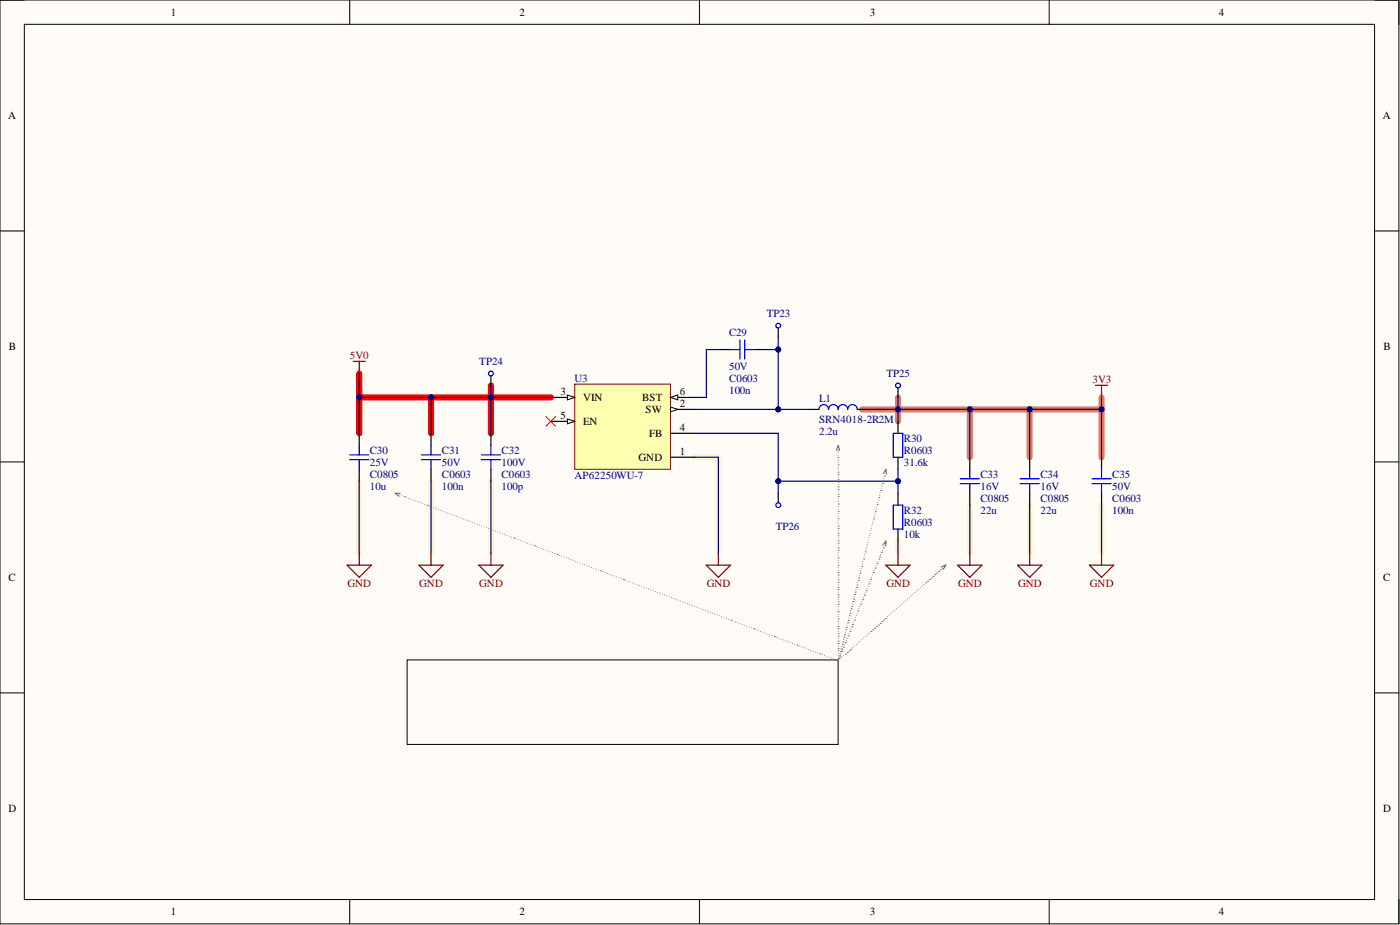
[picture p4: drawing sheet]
<svg xmlns="http://www.w3.org/2000/svg" width="292mm" height="193mm" viewBox="0 0 292 193" stroke-linecap="round" stroke-linejoin="round" font-family="sans-serif">
<path d="M0 0h291.9v192.7h-291.9z" fill-rule="evenodd" fill="#fffcf8"/>
<path d="M0 0h291.9v192.7h-291.9z" fill="none" stroke="#000" stroke-width=".21"/>
<path d="M5.1 5.1h281.7v182.6h-281.7z" fill-rule="evenodd" fill="#fffcf8"/>
<g fill="none" stroke="#000" stroke-width=".21">
<path d="M0 0h5.1M5.1 5.1h281.7v182.6h-281.7zM73 0v5.1M145.9 0v5.1M218.9 0v5.1M286.8 0h5.1v5.1M0 48.2h5.1M286.8 48.2h5.1M0 96.4h5.1M286.8 96.4h5.1M0 144.6h5.1M286.8 144.6h5.1"/>
<path d="M73 187.7v5M145.9 187.7v5M218.9 187.7v5M291.9 187.7v5"/>
</g>
<path d="M144.9 95.4h5v20M74.9 100.4v15M89.9 100.4v15M102.4 100.4v15M187.4 112.9v2.5M202.3 105.4v10M214.8 105.4v10M229.8 105.4v10" fill="none" stroke="#fff2cc" stroke-width="1.3"/>
<path d="M74.9 77.9v5h40M74.9 82.9v7.5M89.9 82.9v7.5M102.4 80.4v10" fill="none" stroke="#f00" stroke-width="1.3"/>
<path d="M179.9 85.4h7.5v2.5M187.4 82.9v2.5h14.9v10M202.3 85.4h12.5v10M214.8 85.4h15v10M229.8 82.9v2.5" fill="none" stroke="#dd7e6b" stroke-width="1.3"/>
<path d="M73.7 75.4h2.5M74.9 75.4v2.5" fill="none" stroke="#800000" stroke-width=".25"/>
<path d="M119.9 80.1h20v17.8h-20z" fill-rule="evenodd" fill="#ffffb0"/>
<path d="M119.9 80.1h20v17.8h-20z" fill="none" stroke="#800000" stroke-width=".21"/>
<path d="M114.9 82.9h5" fill="none" stroke="#000" stroke-width=".25"/>
<path d="M118.4 82.4l1.5 .5-1.5 .5z" fill="#f8fcff"/>
<path d="M118.4 82.4l1.5 .5-1.5 .5z" fill="none" stroke="#000" stroke-width=".21"/>
<path d="M114.9 87.9h5" fill="none" stroke="#000" stroke-width=".25"/>
<path d="M118.4 87.4l1.5 .5-1.5 .5z" fill="#f8fcff"/>
<path d="M118.4 87.4l1.5 .5-1.5 .5z" fill="none" stroke="#000" stroke-width=".21"/>
<path d="M139.9 82.9h5" fill="none" stroke="#000" stroke-width=".25"/>
<path d="M139.9 82.9l1.5-.5v1z" fill="#f8fcff"/>
<path d="M139.9 82.9l1.5-.5v1z" fill="none" stroke="#000" stroke-width=".21"/>
<path d="M139.9 85.4h5" fill="none" stroke="#000" stroke-width=".25"/>
<path d="M139.9 84.9l1.5 .5-1.5 .5z" fill="#f8fcff"/>
<path d="M139.9 84.9l1.5 .5-1.5 .5z" fill="none" stroke="#000" stroke-width=".21"/>
<g fill="none" stroke="#000" stroke-width=".25">
<path d="M149.9 72.9h2.5M157.4 72.9h2.5M74.9 90.4v2.5M74.9 97.9v2.5M89.9 90.4v2.5M89.9 97.9v2.5M102.4 90.4v2.5M102.4 97.9v2.5M139.9 90.4h5M139.9 95.4h5M169.9 85.4h1M178.9 85.4h1"/>
<path d="M187.4 80.4v2.5M187.4 87.9v2.5M187.4 95.4v2.5M202.3 95.4v2.5M214.8 95.4v2.5M229.8 95.4v2.5M187.4 102.9v2.5M187.4 110.4v2.5M202.3 102.9v2.5M214.8 102.9v2.5M229.8 102.9v2.5"/>
</g>
<g fill="none" stroke="#800000" stroke-width=".25">
<path d="M72.4 117.9h5.1l-2.6 2.5zM74.9 115.4v2.5M87.4 117.9h5.1l-2.6 2.5zM89.9 115.4v2.5M99.9 117.9h5.1l-2.6 2.5zM102.4 115.4v2.5M147.3 117.9h5.1l-2.5 2.5zM149.9 115.4v2.5M184.8 117.9h5.1l-2.5 2.5zM187.4 115.4v2.5M199.8 117.9h5.1l-2.6 2.5zM202.3 115.4v2.5"/>
<path d="M212.3 117.9h5.1l-2.6 2.5zM214.8 115.4v2.5M227.3 117.9h5.1l-2.6 2.5zM229.8 115.4v2.5"/>
</g>
<g fill="none" stroke="#00f" stroke-width=".25">
<path d="M152.4 72.9h2M154.4 70.9v4M155.4 72.9h2M155.4 70.9v4M72.9 95.9h4M72.9 94.9h4M74.9 92.9v2M74.9 95.9v2M87.9 95.9h4M87.9 94.9h4M89.9 92.9v2M89.9 95.9v2"/>
<path d="M100.4 95.9h4M100.4 94.9h4M102.4 92.9v2M102.4 95.9v2M170.9 85.4a1 1 0 0 1 1-1 1 1 0 0 1 1 1 1 1 0 0 1 1-1 1 1 0 0 1 1 1 1 1 0 0 1 1-1 1 1 0 0 1 1 1 1 1 0 0 1 1-1 1 1 0 0 1 1 1M186.4 90.4h2v5h-2zM200.3 99.9h4M202.3 97.9v2M212.8 99.9h4M214.8 97.9v2M227.8 99.9h4M229.8 97.9v2"/>
<path d="M186.4 105.4h2v5h-2zM200.3 100.9h4M202.3 100.9v2M212.8 100.9h4M214.8 100.9v2M227.8 100.9h4M229.8 100.9v2"/>
</g>
<path d="M113.9 86.9l2 2M115.9 86.9l-2 2" fill="none" stroke="#f00" stroke-width=".21"/>
<circle cx="187.4" cy="80.4" r=".5" fill="#fff"/>
<circle cx="187.4" cy="80.4" r=".5" fill="none" stroke="#00f" stroke-width=".25"/>
<path d="M162.4 102.9v2.5" fill="none" stroke="#000" stroke-width=".25"/>
<circle cx="162.4" cy="105.4" r=".5" fill="#fff"/>
<circle cx="162.4" cy="105.4" r=".5" fill="none" stroke="#00f" stroke-width=".25"/>
<path d="M102.4 77.9v2.5" fill="none" stroke="#000" stroke-width=".25"/>
<circle cx="102.4" cy="77.9" r=".5" fill="#fff"/>
<circle cx="102.4" cy="77.9" r=".5" fill="none" stroke="#00f" stroke-width=".25"/>
<path d="M162.4 67.9v2.5" fill="none" stroke="#000" stroke-width=".25"/>
<circle cx="162.4" cy="67.9" r=".5" fill="#fff"/>
<circle cx="162.4" cy="67.9" r=".5" fill="none" stroke="#00f" stroke-width=".25"/>
<path d="M89.9 82.9v7.5M144.9 95.4h5v20M89.9 100.4v15" fill="none" stroke="#000080" stroke-width=".25"/>
<circle cx="89.9" cy="82.9" r=".51" fill="#000080"/>
<circle cx="89.9" cy="82.9" r=".51" fill="none" stroke="#000080" stroke-width=".21"/>
<path d="M102.4 82.9v7.5M102.4 100.4v15" fill="none" stroke="#000080" stroke-width=".25"/>
<circle cx="102.4" cy="82.9" r=".51" fill="#000080"/>
<circle cx="102.4" cy="82.9" r=".51" fill="none" stroke="#000080" stroke-width=".21"/>
<path d="M179.9 85.4h7.5v2.5M187.4 112.9v2.5" fill="none" stroke="#000080" stroke-width=".25"/>
<circle cx="187.4" cy="85.4" r=".51" fill="#000080"/>
<circle cx="187.4" cy="85.4" r=".51" fill="none" stroke="#000080" stroke-width=".21"/>
<path d="M144.9 90.4h17.5v10h25" fill="none" stroke="#000080" stroke-width=".25"/>
<circle cx="187.4" cy="100.4" r=".51" fill="#000080"/>
<circle cx="187.4" cy="100.4" r=".51" fill="none" stroke="#000080" stroke-width=".21"/>
<circle cx="162.4" cy="100.4" r=".51" fill="#000080"/>
<circle cx="162.4" cy="100.4" r=".51" fill="none" stroke="#000080" stroke-width=".21"/>
<path d="M159.9 72.9h2.5v12.5" fill="none" stroke="#000080" stroke-width=".25"/>
<circle cx="162.4" cy="72.9" r=".51" fill="#000080"/>
<circle cx="162.4" cy="72.9" r=".51" fill="none" stroke="#000080" stroke-width=".21"/>
<circle cx="162.4" cy="85.4" r=".51" fill="#000080"/>
<circle cx="162.4" cy="85.4" r=".51" fill="none" stroke="#000080" stroke-width=".21"/>
<path d="M149.9 72.9h-2.5v10h-2.5M187.4 85.4h14.9v10" fill="none" stroke="#000080" stroke-width=".25"/>
<circle cx="187.4" cy="85.4" r=".51" fill="#000080"/>
<circle cx="187.4" cy="85.4" r=".51" fill="none" stroke="#000080" stroke-width=".21"/>
<circle cx="202.3" cy="85.4" r=".51" fill="#000080"/>
<circle cx="202.3" cy="85.4" r=".51" fill="none" stroke="#000080" stroke-width=".21"/>
<path d="M202.3 85.4h12.5v10" fill="none" stroke="#000080" stroke-width=".25"/>
<circle cx="202.3" cy="85.4" r=".51" fill="#000080"/>
<circle cx="202.3" cy="85.4" r=".51" fill="none" stroke="#000080" stroke-width=".21"/>
<circle cx="214.8" cy="85.4" r=".51" fill="#000080"/>
<circle cx="214.8" cy="85.4" r=".51" fill="none" stroke="#000080" stroke-width=".21"/>
<path d="M214.8 85.4h15v10" fill="none" stroke="#000080" stroke-width=".25"/>
<circle cx="214.8" cy="85.4" r=".51" fill="#000080"/>
<circle cx="214.8" cy="85.4" r=".51" fill="none" stroke="#000080" stroke-width=".21"/>
<circle cx="229.8" cy="85.4" r=".51" fill="#000080"/>
<circle cx="229.8" cy="85.4" r=".51" fill="none" stroke="#000080" stroke-width=".21"/>
<path d="M74.9 82.9v7.5M74.9 100.4v15M202.3 105.4v10M214.8 105.4v10M229.8 105.4v10" fill="none" stroke="#000080" stroke-width=".25"/>
<circle cx="74.9" cy="82.9" r=".51" fill="#000080"/>
<circle cx="74.9" cy="82.9" r=".51" fill="none" stroke="#000080" stroke-width=".21"/>
<path d="M187.4 82.9v2.5" fill="none" stroke="#000080" stroke-width=".25"/>
<circle cx="187.4" cy="85.4" r=".51" fill="#000080"/>
<circle cx="187.4" cy="85.4" r=".51" fill="none" stroke="#000080" stroke-width=".21"/>
<path d="M162.4 100.4v2.5" fill="none" stroke="#000080" stroke-width=".25"/>
<circle cx="162.4" cy="100.4" r=".51" fill="#000080"/>
<circle cx="162.4" cy="100.4" r=".51" fill="none" stroke="#000080" stroke-width=".21"/>
<path d="M102.4 80.4v2.5" fill="none" stroke="#000080" stroke-width=".25"/>
<circle cx="102.4" cy="82.9" r=".51" fill="#000080"/>
<circle cx="102.4" cy="82.9" r=".51" fill="none" stroke="#000080" stroke-width=".21"/>
<path d="M162.4 70.4v2.5" fill="none" stroke="#000080" stroke-width=".25"/>
<circle cx="162.4" cy="72.9" r=".51" fill="#000080"/>
<circle cx="162.4" cy="72.9" r=".51" fill="none" stroke="#000080" stroke-width=".21"/>
<path d="M229.8 82.9v2.5" fill="none" stroke="#000080" stroke-width=".25"/>
<circle cx="229.8" cy="85.4" r=".51" fill="#000080"/>
<circle cx="229.8" cy="85.4" r=".51" fill="none" stroke="#000080" stroke-width=".21"/>
<path d="M228.6 80.4h2.5M229.8 80.4v2.5" fill="none" stroke="#800000" stroke-width=".25"/>
<path d="M74.9 77.9v5h40" fill="none" stroke="#000080" stroke-width=".25"/>
<circle cx="74.9" cy="82.9" r=".51" fill="#000080"/>
<circle cx="74.9" cy="82.9" r=".51" fill="none" stroke="#000080" stroke-width=".21"/>
<circle cx="89.9" cy="82.9" r=".51" fill="#000080"/>
<circle cx="89.9" cy="82.9" r=".51" fill="none" stroke="#000080" stroke-width=".21"/>
<circle cx="102.4" cy="82.9" r=".51" fill="#000080"/>
<circle cx="102.4" cy="82.9" r=".51" fill="none" stroke="#000080" stroke-width=".21"/>
<path d="M144.9 85.4h25" fill="none" stroke="#000080" stroke-width=".25"/>
<circle cx="162.4" cy="85.4" r=".51" fill="#000080"/>
<circle cx="162.4" cy="85.4" r=".51" fill="none" stroke="#000080" stroke-width=".21"/>
<path d="M187.4 97.9v5" fill="none" stroke="#000080" stroke-width=".25"/>
<circle cx="187.4" cy="100.4" r=".51" fill="#000080"/>
<circle cx="187.4" cy="100.4" r=".51" fill="none" stroke="#000080" stroke-width=".21"/>
<path d="M84.9 137.7h90v17.6h-90z" fill="none" stroke="#000" stroke-width=".21"/>
<g fill="none" stroke="#666" stroke-width=".21">
<path d="M174.5 93.9l.4-1 .3 1M174.9 99h.1M174.9 98.5h.1M174.9 97h.1M174.9 95.4h.1M174.9 93.9h.1M174.9 93.4h.1M174.9 94.4h.1M174.9 94.9h.1M174.9 96h.1M174.9 96.5h.1M174.9 97.5h.1"/>
<path d="M174.9 98h.1M174.9 99.5h.1M184.3 98.8l.6-.9v1.1M184.4 99.9h.1M184.5 99.4h.1M184.6 98.9h.1M184.7 98.4h.1M82.9 103.1h.1M83.4 103.2h.1M83.5 102.9h-1.1l.9 .7M83.9 103.4h.1M84.3 103.6h.1"/>
<path d="M84.8 103.8h.1M85.3 104h.1M85.8 104.1h.1M86.2 104.3h.1M86.7 104.5h.1M87.2 104.7h.1M87.7 104.9h.1M88.1 105h.1M88.6 105.2h.1M89.1 105.4h.1M89.6 105.6h.1M90.1 105.8h.1"/>
<path d="M90.5 105.9h.1M91 106.1h.1M91.5 106.3h.1M92 106.5h.1M92.4 106.7h.1M92.9 106.8h.1M93.4 107h.1M93.9 107.2h.1M94.3 107.4h.1M94.8 107.6h.1M95.3 107.7h.1M95.8 107.9h.1"/>
<path d="M96.2 108.1h.1M96.7 108.3h.1M97.2 108.5h.1M97.7 108.6h.1M98.2 108.8h.1M98.6 109h.1M99.1 109.2h.1M99.6 109.4h.1M100.1 109.5h.1M100.5 109.7h.1M101 109.9h.1M101.5 110.1h.1"/>
<path d="M102 110.3h.1M102.4 110.4h.1M102.9 110.6h.1M103.4 110.8h.1M103.9 111h.1M104.3 111.2h.1M104.8 111.3h.1M105.3 111.5h.1M105.8 111.7h.1M106.3 111.9h.1M106.7 112.1h.1M107.2 112.2h.1"/>
<path d="M107.7 112.4h.1M108.2 112.6h.1M108.6 112.8h.1M109.1 113h.1M109.6 113.1h.1M110.1 113.3h.1M110.5 113.5h.1M111 113.7h.1M111.5 113.9h.1M112 114h.1M112.5 114.2h.1M112.9 114.4h.1"/>
<path d="M113.4 114.6h.1M113.9 114.8h.1M114.4 114.9h.1M114.8 115.1h.1M115.3 115.3h.1M115.8 115.5h.1M116.3 115.7h.1M116.7 115.8h.1M117.2 116h.1M117.7 116.2h.1M118.2 116.4h.1M118.6 116.6h.1"/>
<path d="M119.1 116.7v.1M119.6 116.9h.1M120.1 117.1h.1M120.5 117.3h.1M121 117.5h.1M121.5 117.6h.1M122 117.8h.1M122.5 118h.1M122.9 118.2h.1M123.4 118.4h.1M123.9 118.5v.1M124.4 118.7h.1"/>
<path d="M124.8 118.9h.1M125.3 119.1h.1M125.8 119.3h.1M126.3 119.5h.1M126.7 119.6h.1M127.2 119.8h.1M127.7 120h.1M174.9 120h.1M174.9 119.4h.1M174.9 117.9h.1M174.9 116.4h.1M174.9 114.8h.1"/>
<path d="M174.9 114.3h.1M174.9 113.3h.1M174.9 112.8h.1M174.9 111.8h.1M174.9 111.3h.1M174.9 110.3h.1M174.9 109.7h.1M174.9 108.2h.1M174.9 106.7h.1M174.9 105.1h.1M174.9 103.6h.1M174.9 103.1h.1"/>
<path d="M174.9 102.1h.1M174.9 101.6h.1M174.9 100.6h.1M174.9 100h.1M174.9 101.1h.1M174.9 102.6h.1M174.9 104.1h.1M174.9 104.6h.1M174.9 105.7h.1M174.9 106.2h.1M174.9 107.2h.1M174.9 107.7h.1"/>
<path d="M174.9 108.7h.1M174.9 109.2h.1M174.9 110.8h.1M174.9 112.3h.1M174.9 113.8h.1M174.9 115.4h.1M174.9 115.9h.1M174.9 116.9h.1M174.9 117.4h.1M174.9 118.4h.1M174.9 118.9h.1M179.4 119.6h.1"/>
<path d="M179.6 119.1h.1M179.7 118.6h.1M179.8 118.1h.1M179.9 117.6h.1M180.1 117.1h.1M180.2 116.6h.1M180.3 116.1h.1M180.4 115.6h.1M180.5 115.1h.1M180.7 114.6v.1M180.8 114.2h.1M180.9 113.7h.1"/>
<path d="M181 113.2h.1M181.2 112.7h.1M181.3 112.2h.1M181.4 111.7h.1M181.5 111.2h.1M181.6 110.7h.1M181.8 110.2h.1M181.9 109.7h.1M182 109.2h.1M182 119.9h.1M182.1 108.7h.1M182.2 119.5h.1"/>
<path d="M182.3 108.2h.1M182.4 107.7h.1M182.4 119h.1M182.5 107.3h.1M182.6 118.5h.1M182.6 106.8h.1M182.8 106.3h.1M182.8 118v.1M182.9 105.8h.1M183 117.6h.1M183 105.3h.1M183.1 104.8h.1"/>
<path d="M183.2 117.1h.1M183.3 104.3h.1M183.4 116.6h.1M183.4 103.8h.1M183.5 103.3h.1M183.5 116.2h.1M183.6 102.8h.1M183.7 115.7h.1M183.8 102.3h.1M183.9 101.8h.1M183.9 115.2h.1M184 101.3h.1"/>
<path d="M184.1 114.7v.1M184.1 100.8h.1M184.2 113.7l.7-.8-.1 1M184.2 100.4h.1M184.3 114.3h.1M184.5 113.8h.1M184.7 113.3h.1M195.1 119.9h.1M195.4 119.6h.1M195.8 119.2h.1M196.2 118.9h.1M196.4 118.3l1-.4-.6 .9"/>
<path d="M196.6 118.5h.1M197 118.2h.1M128.2 120.2h.1M128.6 120.3l.1 .1M129.1 120.5h.1M129.6 120.7h.1M130.1 120.9h.1M130.6 121.1h.1M131 121.3h.1M131.5 121.4h.1M132 121.6h.1M132.5 121.8h.1"/>
<path d="M132.9 122h.1M133.4 122.2h.1M133.9 122.3h.1M134.4 122.5h.1M134.8 122.7h.1M135.3 122.9h.1M135.8 123.1h.1M136.3 123.2h.1M136.7 123.4h.1M137.2 123.6h.1M137.7 123.8h.1M138.2 124h.1"/>
<path d="M138.6 124.1h.1M139.1 124.3h.1M139.6 124.5h.1M140.1 124.7h.1M140.6 124.9h.1M141 125h.1M141.5 125.2h.1M142 125.4h.1M142.5 125.6h.1M142.9 125.8h.1M143.4 125.9h.1M143.9 126.1h.1"/>
<path d="M144.4 126.3h.1M144.8 126.5h.1M145.3 126.7h.1M145.8 126.8h.1M146.3 127h.1M146.8 127.2h.1M147.2 127.4h.1M147.7 127.6h.1M148.2 127.7h.1M148.7 127.9h.1M149.1 128.1h.1M149.6 128.3h.1"/>
<path d="M150.1 128.5h.1M150.6 128.6h.1M151 128.8h.1M151.5 129h.1M152 129.2h.1M152.5 129.4h.1M152.9 129.5h.1M153.4 129.7h.1M153.9 129.9h.1M154.4 130.1h.1M154.9 130.3h.1M155.3 130.4h.1"/>
<path d="M155.8 130.6h.1M156.3 130.8h.1M156.8 131h.1M157.2 131.2h.1M157.7 131.3h.1M158.2 131.5h.1M158.7 131.7h.1M159.1 131.9h.1M159.6 132.1h.1M160.1 132.2h.1M160.6 132.4h.1M161 132.6h.1"/>
<path d="M161.5 132.8h.1M162 133h.1M162.5 133.1h.1M163 133.3h.1M163.4 133.5h.1M163.9 133.7h.1M164.4 133.9h.1M164.9 134h.1M165.3 134.2h.1M165.8 134.4h.1M166.3 134.6h.1M166.8 134.8h.1"/>
<path d="M167.2 134.9h.1M167.7 135.1h.1M168.2 135.3h.1M168.7 135.5h.1M169.1 135.7h.1M169.6 135.8h.1M170.1 136h.1M170.6 136.2h.1M171.1 136.4h.1M171.5 136.6h.1M172 136.7h.1M172.5 136.9h.1"/>
<path d="M173 137.1h.1M173.4 137.3h.1M173.9 137.5h.1M174.4 137.6v.1M174.9 137.8h.1M174.9 137.3h.1M174.9 135.8h.1M174.9 135.3h.1M174.9 134.2h.1M174.9 133.7h.1M174.9 132.7h.1M174.9 132.2h.1"/>
<path d="M174.9 131.2h.1M174.9 130.7h.1M174.9 129.1h.1M174.9 127.6h.1M174.9 126.1h.1M174.9 125.6h.1M174.9 124.5h.1M174.9 124h.1M174.9 123h.1M174.9 122.5h.1M174.9 121.5h.1M174.9 121h.1"/>
<path d="M174.9 120.5h.1M174.9 122h.1M174.9 123.5h.1M174.9 125.1h.1M174.9 126.6h.1M174.9 127.1h.1M174.9 128.1h.1M174.9 128.6h.1M174.9 129.7h.1M174.9 130.2h.1M174.9 131.7h.1M174.9 133.2h.1"/>
<path d="M174.9 134.8h.1M174.9 136.3h.1M174.9 136.8h.1M175 137.3h.1M175.1 137.4h.1M175.1 136.8h.1M175.2 136.3v.1M175.3 136.9h.1M175.3 137.5h.1M175.4 135.9h.1M175.4 136.4h.1M175.5 135.4h.1"/>
<path d="M175.6 134.9h.1M175.6 135.9h.1M175.6 137.1v.1M175.7 134.4h.1M175.8 135.5h.1M175.9 133.9h.1M176 133.4h.1M176 135h.1M176 136.8h.1M176.1 132.9h.1M176.2 134.5h.1M176.2 132.4h.1"/>
<path d="M176.3 131.9h.1M176.4 134.1h.1M176.4 136.5h.1M176.5 131.4h.1M176.6 133.6h.1M176.6 130.9h.1M176.7 130.4h.1M176.8 133.1h.1M176.8 136.1h.1M176.8 129.9h.1M176.9 132.6h.1M177 129.4h.1"/>
<path d="M177.1 128.9v.1M177.1 132.2h.1M177.2 135.8h.1M177.2 128.5h.1M177.3 131.7h.1M177.3 128h.1M177.5 127.5h.1M177.5 131.2h.1M177.5 135.5h.1M177.6 127h.1M177.7 130.8h.1M177.7 126.5h.1"/>
<path d="M177.8 126h.1M177.9 130.3h.1M177.9 135.1h.1M178 125.5h.1M178.1 125h.1M178.1 129.8h.1M178.2 124.5h.1M178.3 129.3h.1M178.3 134.8h.1M178.3 124h.1M178.4 123.5h.1M178.5 128.9h.1"/>
<path d="M178.6 123h.1M178.6 128.4h.1M178.7 134.4h.1M178.7 122.5h.1M178.8 122h.1M178.8 127.9h.1M178.9 121.5v.1M179 127.5h.1M179.1 134.1h.1M179.1 121.1h.1M179.2 120.6h.1M179.2 127h.1"/>
<path d="M179.3 120.1h.1M179.4 126.5h.1M179.4 133.8h.1M179.6 126.1h.1M179.8 125.6h.1M179.8 133.4h.1M180 125.1h.1M180.1 124.6h.1M180.2 133.1h.1M180.3 124.2h.1M180.5 123.7h.1M180.6 132.7h.1"/>
<path d="M180.7 123.2h.1M180.9 122.8h.1M181 132.4h.1M181.1 122.3h.1M181.3 121.8h.1M181.3 132.1h.1M181.5 121.3h.1M181.7 120.9h.1M181.7 131.7h.1M181.8 120.4h.1M182.1 131.4h.1M182.5 131.1h.1"/>
<path d="M182.9 130.7h.1M183.3 130.4h.1M183.6 130h.1M184 129.7h.1M184.4 129.4h.1M184.8 129h.1M185.2 128.7h.1M185.5 128.3v.1M185.9 128h.1M186.3 127.7h.1M186.7 127.3h.1M187.1 127h.1"/>
<path d="M187.4 126.7h.1M187.8 126.3h.1M188.2 126h.1M188.6 125.6h.1M189 125.3h.1M189.3 125h.1M189.7 124.6h.1M190.1 124.3h.1M190.5 123.9h.1M190.9 123.6h.1M191.3 123.3h.1M191.6 122.9h.1"/>
<path d="M192 122.6h.1M192.4 122.3h.1M192.8 121.9h.1M193.2 121.6h.1M193.5 121.2h.1M193.9 120.9h.1M194.3 120.6h.1M194.7 120.2h.1"/>
</g>
<g font-size="2.3">
<text x="35.6" y="3.3">1</text>
<text x="108.4" y="3.3">2</text>
<text x="181.5" y="3.3">3</text>
<text x="254.3" y="3.3">4</text>
<text x="1.7" y="24.9">A</text>
<text x="288.5" y="24.9">A</text>
<text x="1.9" y="73">B</text>
<text x="288.7" y="73">B</text>
<text x="116.9" y="82.4">3</text>
<text x="121.7" y="83.7">VIN</text>
<text x="134" y="83.7">BST</text>
<text x="141.9" y="82.4">6</text>
<text x="116.9" y="87.4">5</text>
<text x="121.7" y="88.7">EN</text>
<text x="134.7" y="86.1">SW</text>
<text x="141.9" y="84.9">2</text>
<text x="141.9" y="89.9">4</text>
<text x="135.4" y="91.2">FB</text>
<text x="141.9" y="94.9">1</text>
<text x="133.2" y="96.2">GND</text>
<text x="1.8" y="121.2">C</text>
<text x="288.6" y="121.2">C</text>
<text x="1.8" y="169.4">D</text>
<text x="288.6" y="169.4">D</text>
<text x="35.6" y="191">1</text>
<text x="108.4" y="191">2</text>
<text x="181.5" y="191">3</text>
<text x="254.3" y="191">4</text>
</g>
<g font-size="2.3" fill="#000080">
<text x="152.1" y="70.2">C29</text>
<text x="160" y="66.2">TP23</text>
<text x="100" y="76.2">TP24</text>
<text x="152.1" y="77.2">50V</text>
<text x="119.9" y="79.6">U3</text>
<text x="152.1" y="79.7">C0603</text>
<text x="152.1" y="82.3">100n</text>
<text x="170.9" y="83.9">L1</text>
<text x="184.9" y="78.7">TP25</text>
<text x="170.9" y="88.2">SRN4018-2R2M</text>
<text x="77.2" y="94.7">C30</text>
<text x="92.2" y="94.7">C31</text>
<text x="104.7" y="94.7">C32</text>
<text x="170.9" y="90.7">2.2u</text>
<text x="188.6" y="94.8">R0603</text>
<text x="188.6" y="92.2">R30</text>
<text x="77.2" y="97.2">25V</text>
<text x="77.2" y="99.7">C0805</text>
<text x="92.2" y="97.2">50V</text>
<text x="92.2" y="99.7">C0603</text>
<text x="104.7" y="97.2">100V</text>
<text x="104.7" y="99.7">C0603</text>
<text x="119.9" y="99.9">AP62250WU-7</text>
<text x="188.6" y="97.3">31.6k</text>
<text x="204.6" y="99.7">C33</text>
<text x="217.1" y="99.7">C34</text>
<text x="232.1" y="99.7">C35</text>
<text x="77.2" y="102.3">10u</text>
<text x="92.2" y="102.3">100n</text>
<text x="104.7" y="102.3">100p</text>
<text x="188.6" y="107.2">R32</text>
<text x="204.6" y="102.2">16V</text>
<text x="204.6" y="104.7">C0805</text>
<text x="204.6" y="107.3">22u</text>
<text x="217.1" y="102.2">16V</text>
<text x="217.1" y="104.7">C0805</text>
<text x="217.1" y="107.3">22u</text>
<text x="232.1" y="102.2">50V</text>
<text x="232.1" y="104.7">C0603</text>
<text x="232.1" y="107.3">100n</text>
<text x="161.8" y="110.5">TP26</text>
<text x="188.6" y="109.7">R0603</text>
<text x="188.6" y="112.3">10k</text>
</g>
<g font-size="2.3" fill="#800000">
<text x="73" y="74.9">5V0</text>
<text x="227.9" y="79.9">3V3</text>
<text x="72.5" y="122.5">GND</text>
<text x="87.5" y="122.5">GND</text>
<text x="100" y="122.5">GND</text>
<text x="147.5" y="122.5">GND</text>
<text x="184.9" y="122.5">GND</text>
<text x="199.9" y="122.5">GND</text>
<text x="212.4" y="122.5">GND</text>
<text x="227.4" y="122.5">GND</text>
</g>
</svg>
